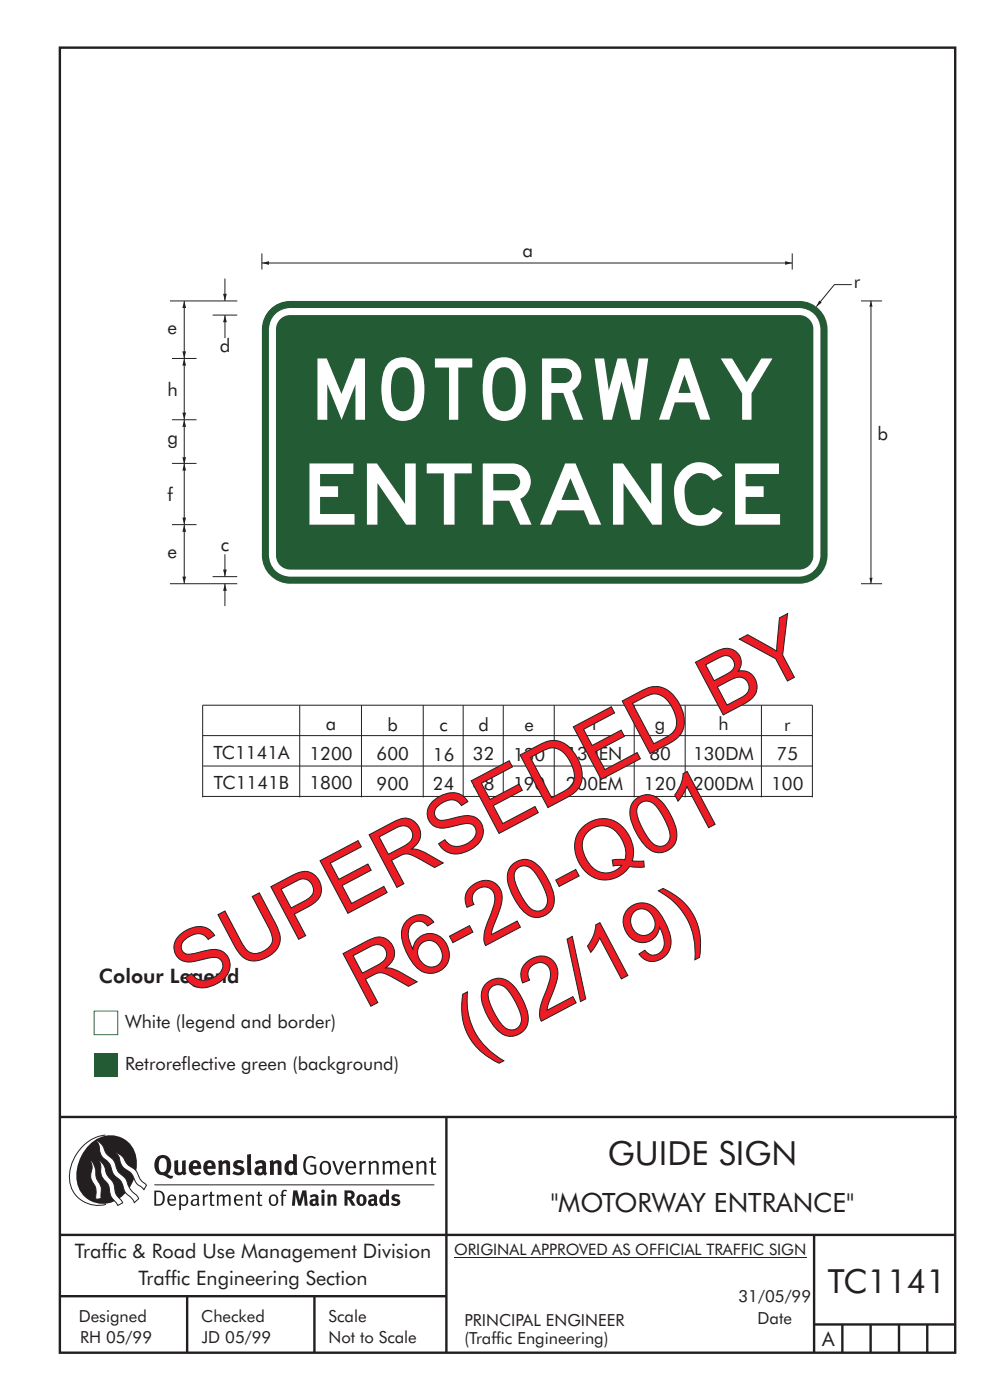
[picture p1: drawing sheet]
<svg xmlns="http://www.w3.org/2000/svg" width="210mm" height="297mm" viewBox="0 0 210 297" stroke-linecap="round" stroke-linejoin="round" font-family="sans-serif">
<path d="M43 156.1h129.3M43 149.6h129.3M43 169h129.3M43.1 162.5h129.2M96.3 266.7h74.7" fill="none" stroke="#231f20" stroke-width=".21"/>
<g fill="none" stroke="#231f20" stroke-width=".51">
<path d="M12.7 10.1h189.9v276.9h-189.9zM12.7 237h190.3M94.7 236.9v50.1M12.7 262h190M12.7 275h82M39.7 275v12M66.7 275v12M172.7 262v25M172.7 281h30M178.7 281v6M184.7 281v6M190.7 281v6"/>
<path d="M196.7 281v6"/>
</g>
<path d="M20 223.5h5v5h-5z" fill-rule="evenodd" fill="#235b35"/>
<path d="M20 214.5h5v5h-5z" fill-rule="evenodd" fill="#fff" stroke="#00a650" stroke-width=".21"/>
<path d="M184.8 63.8v60" fill="none" stroke="#231f20" stroke-width=".21"/>
<g fill="#231f20">
<path d="M184.8 63.8l.3 1.3h-.7z"/>
<path d="M184.4 122.6h.7l-.3 1.2z"/>
</g>
<path d="M180.7 60.4h-3.7l-3.8 4.7" fill="none" stroke="#231f20" stroke-width=".21"/>
<path d="M173.8 63.8l.5 .4-1.1 .9z" fill="#231f20"/>
<path d="M39.1 89v9.5" fill="none" stroke="#231f20" stroke-width=".21"/>
<g fill="#231f20">
<path d="M39.1 89l.4 1.6h-.8z"/>
<path d="M38.7 97h.8l-.4 1.5z"/>
</g>
<path d="M39.1 98.3v13" fill="none" stroke="#231f20" stroke-width=".21"/>
<g fill="#231f20">
<path d="M39.1 98.3l.4 1.5h-.8z"/>
<path d="M38.7 109.8h.8l-.4 1.5z"/>
</g>
<path d="M39.1 76.1v13" fill="none" stroke="#231f20" stroke-width=".21"/>
<g fill="#231f20">
<path d="M39.1 76.1l.4 1.5h-.8z"/>
<path d="M38.7 87.5h.8l-.4 1.6z"/>
</g>
<path d="M39.1 111.3v12.5" fill="none" stroke="#231f20" stroke-width=".21"/>
<g fill="#231f20">
<path d="M39.1 111.3l.4 1.5h-.8z"/>
<path d="M38.7 122.3h.8l-.4 1.5z"/>
</g>
<path d="M39.1 63.8v12.3" fill="none" stroke="#231f20" stroke-width=".21"/>
<g fill="#231f20">
<path d="M39.1 63.8l.4 1.6h-.8z"/>
<path d="M38.7 74.5h.8l-.4 1.6z"/>
</g>
<path d="M55.6 55.8h112.5" fill="none" stroke="#231f20" stroke-width=".21"/>
<g fill="#231f20">
<path d="M55.6 55.8l1.5-.4v.8z"/>
<path d="M166.5 55.4l1.6 .4-1.6 .4z"/>
</g>
<path d="M47.7 66.9v4.8" fill="none" stroke="#231f20" stroke-width=".21"/>
<path d="M47.7 66.9l.4 1.5h-.8z" fill="#231f20"/>
<path d="M36.5 76.1h5.2M45.1 66.9h5.2M36.5 89.1h5.2M36.5 98.3h5.2M36.5 111.3h5.2M47.7 117.6v4.7M36 123.8h14.3M45.1 122.3h5.2" fill="none" stroke="#231f20" stroke-width=".21"/>
<path d="M47.3 120.8h.8l-.4 1.5z" fill="#231f20"/>
<path d="M47.7 123.8v4.8" fill="none" stroke="#231f20" stroke-width=".21"/>
<path d="M47.7 123.8l.4 1.6h-.8z" fill="#231f20"/>
<path d="M47.7 59.1v4.7" fill="none" stroke="#231f20" stroke-width=".21"/>
<path d="M47.3 62.3h.8l-.4 1.5z" fill="#231f20"/>
<path d="M55.6 53.8v3.4M168.1 53.8v3.4M36 63.9h14.3M182.6 63.9h4.5M182.6 123.8h4.5" fill="none" stroke="#231f20" stroke-width=".21"/>
<path d="M57.3 65.6a6 6 0 0 1 4.2-1.8h108a6 6 0 0 1 6 6v48.1a6 6 0 0 1-6 5.9h-108a6 6 0 0 1-5.9-5.9v-48.1a6 6 0 0 1 1.7-4.2z" fill-rule="evenodd" fill="#235b35"/>
<path d="M58.1 66.9a4.6 4.6 0 0 1 3.5-1.6h107.9a4.5 4.5 0 0 1 4.5 4.6v47.9a4.5 4.5 0 0 1-4.5 4.5h-107.9a4.5 4.5 0 0 1-4.5-4.5v-47.9a4.9 4.9 0 0 1 1-3z" fill-rule="evenodd" fill="#fff"/>
<path d="M59.2 68a3 3 0 0 1 2.3-1.2h108a3 3 0 0 1 3 3v48.1a3 3 0 0 1-3 2.9h-108a3 3 0 0 1-2.9-2.9v-48.1v-.6z" fill-rule="evenodd" fill="#235b35"/>
<g fill="#fff">
<path d="M67.4 76.1h1.9l3.1 7.5 2.9-7.5h2.1v13h-2v-7.6l-2.9 7.6-3.1-7.6v7.6h-2z"/>
<path d="M92.2 76.1h8v1.9h-3v11.1h-2v-11.1h-3z"/>
<path d="M126.1 76.1h2.1l1 6.8 1.8-6.8h1.8l1.7 6.8 1-6.8h2l-1.8 13h-1.8l-2.1-8.2-2 8.2h-1.8z"/>
<path d="M152.9 76.1h2.4l3.1 5 3.1-5h2.4l-4.5 7.4v5.6h-2v-5.6z"/>
<path d="M65.6 98.3h9.4v2.3h-7.1v2.6h3.8v2.2h-3.8v3.7h7.3v2.2h-9.6z"/>
<path d="M77.8 98.3h2.2l5.9 8.6v-8.6h2.3v13h-2l-6.1-8.8v8.8h-2.3z"/>
<path d="M90.5 98.3h9.6v2.1h-3.7v10.9h-2.2v-10.9h-3.7z"/>
<path d="M130 98.3h2.2l5.9 8.6v-8.6h2.3v13h-2l-6.1-8.8v8.8h-2.3z"/>
<path d="M145.1 99.4a5.3 5.3 0 0 1 7.8 1.1l.4 .4-2 1.1a3.3 3.3 0 0 0-3.6-1.5 3.3 3.3 0 0 0-2.5 3 7.3 7.3 0 0 0 1.2 5.1 3.2 3.2 0 0 0 4.9-.9l2 1a5.4 5.4 0 0 1-6 2.7 5.4 5.4 0 0 1-4.2-5 7.1 7.1 0 0 1 2-7z"/>
<path d="M155.9 98.3h9.3v2.3h-7v2.6h3.8v2.2h-3.8v3.7h7.3v2.2h-9.6z"/>
<path d="M82.6 76.9a7.8 7.8 0 0 0-1.7 5.6 7.1 7.1 0 0 0 2.2 6.1 4.3 4.3 0 0 0 6.6-3.1 10.4 10.4 0 0 0-1.2-8.3 4.1 4.1 0 0 0-5.9-.3zM83.9 78.6a2.17 2.17 0 0 1 2.2-.6 2.17 2.17 0 0 1 1.5 1.7 9.5 9.5 0 0 1-.5 6.8 2.18 2.18 0 0 1-2.3 .7 2.18 2.18 0 0 1-1.5-1.8 8.9 8.9 0 0 1 .6-6.8z"/>
<path d="M104 76.9a7.8 7.8 0 0 0-1.6 5.6 7.1 7.1 0 0 0 2.2 6.1 4.3 4.3 0 0 0 6.6-3.1 10.4 10.4 0 0 0-1.2-8.3 4.1 4.1 0 0 0-6-.3zM105.3 78.6a2.17 2.17 0 0 1 2.3-.6 2.17 2.17 0 0 1 1.5 1.7 9.5 9.5 0 0 1-.5 6.8 2.18 2.18 0 0 1-2.3 .7 2.18 2.18 0 0 1-1.5-1.8 8.9 8.9 0 0 1 .5-6.8z"/>
<path d="M117 78.1h2.7a1.6 1.6 0 0 1 1.7 1.5 1.6 1.6 0 0 1-1.6 1.7h-2.8zM115 76.1v13h2v-5.7h2.5l2.1 5.7h2.1l-2.3-6.2a3.6 3.6 0 0 0 1.8-4 3.6 3.6 0 0 0-3.4-2.8z"/>
<path d="M144.2 76.1h2l4.5 12.9h-2.1l-1.3-3.6h-4.1l-1.2 3.6h-2.2zM145.2 79.5l-1.3 3.8h2.6z"/>
<path d="M102.4 98.3v13h2.2v-5.1h3.4l2.3 5.1h2.5l-2.5-5.5a3.9 3.9 0 0 0 2.2-4.4 3.9 3.9 0 0 0-3.8-3.1zM104.6 100.5h4.1a1.74 1.74 0 0 1 1.6 1.8 1.74 1.74 0 0 1-1.6 1.7h-4.1z"/>
<path d="M119.9 98.3l-5.4 13h2.4l1.3-3h5.6l1.3 3h2.4l-5.4-13zM121 101.4l1.9 4.7h-3.8z"/>
</g>
<path d="M43 149.6v19.6M63.6 149.6v19.6M76.7 149.6v19.6M89.8 149.6v19.6M98.3 149.6v19.6M106.8 149.6v19.6M117.6 149.6v19.6M134.5 149.6v19.6M145.3 149.6v19.6M161.5 149.6v19.6M172.3 149.6v19.6" fill="none" stroke="#231f20" stroke-width=".21"/>
<g fill="#231f20">
<path d="M64.9 245.6a1.61 1.61 0 0 1 2.1 0l-.2 .3a1.17 1.17 0 0 0-1.4-.2 1.17 1.17 0 0 0-.6 1.3 1.42 1.42 0 0 0 1.2 1.9l.7-.2v-1.2h-.8l-.1-.4h1.3v1.8a1.82 1.82 0 0 1-2.2 0 1.82 1.82 0 0 1-.6-2.1l.2-.7z" fill-rule="evenodd"/>
<path d="M68.2 246.5a1.77 1.77 0 0 0 .4 2.7 1.39 1.39 0 0 0 1.4-.5 1.39 1.39 0 0 0 .2-1.5 1.19 1.19 0 0 0-2-.7zM68.5 246.8a.83 .83 0 0 1 1 .1 .83 .83 0 0 1 .2 .9 .75 .75 0 0 1-.6 1.1 .75 .75 0 0 1-.8-.8v-1z" fill-rule="evenodd"/>
<path d="M70.5 246.4l.4-.1 .8 2.4 .8-2.3h.5l-1.1 2.8h-.4z" fill-rule="evenodd"/>
<path d="M73.6 246.7a1.74 1.74 0 0 0 .5 2.5h.9l.5-.3-.2-.3a.89 .89 0 0 1-1.1 .2 .89 .89 0 0 1-.4-1h1.7a1.15 1.15 0 0 0-.4-1.3 1.15 1.15 0 0 0-1.5 .2zM74 246.8a.67 .67 0 0 1 .8-.1 .67 .67 0 0 1 .3 .8h-1.3z" fill-rule="evenodd"/>
<path d="M76.2 246.4l.4-.1 .1 .4 .5-.4h.5l-.2 .5a.61 .61 0 0 0-.8 .6v1.8h-.4z" fill-rule="evenodd"/>
<path d="M78.1 246.4l.5-.1 .1 .4a.89 .89 0 0 1 .9-.4 .89 .89 0 0 1 .7 .7v2.2h-.4v-2.2l-.1-.2-.3-.1-.8 .4v2.1h-.4z" fill-rule="evenodd"/>
<path d="M81.1 246.4l.4-.1 .1 .4a.83 .83 0 0 1 .8-.4 .83 .83 0 0 1 .7 .5 .86 .86 0 0 1 .9-.5 .86 .86 0 0 1 .7 .7v2.2h-.4l-.1-2.3a.5 .5 0 0 0-.8 0l-.2 .2v2.1h-.5v-2.2l-.4-.3-.7 .4v2.1h-.4z" fill-rule="evenodd"/>
<path d="M85.7 246.7a1.74 1.74 0 0 0 .5 2.5h.9l.5-.3-.2-.3a.89 .89 0 0 1-1.1 .2 .89 .89 0 0 1-.4-1h1.7a1.15 1.15 0 0 0-.5-1.3 1.15 1.15 0 0 0-1.4 .2zM86 246.8a.67 .67 0 0 1 .9-.1 .67 .67 0 0 1 .3 .8h-1.3z" fill-rule="evenodd"/>
<path d="M88.3 246.4l.4-.1 .1 .4a.89 .89 0 0 1 .9-.4 .89 .89 0 0 1 .8 .7v2.2h-.5v-2.2l-.1-.2-.3-.1-.8 .4v2.1h-.4z" fill-rule="evenodd"/>
<path d="M91.5 245.6l.4-.1v.9h.7l-.2 .3h-.5v2.1l.1 .1h.5l.1 .3a.71 .71 0 0 1-1.2-.6v-1.9h-.3v-.3h.3z" fill-rule="evenodd"/>
<path d="M37 246.3l.8-.2v2a.46 .46 0 0 0 .2 .6 .46 .46 0 0 0 .6-.2v-2.2l.8-.2v2.4l.2 .5-.6 .4-.2-.3a1.03 1.03 0 0 1-1.2 .2 1.03 1.03 0 0 1-.6-1.1z" fill-rule="evenodd"/>
<path d="M40.4 246.6a1.64 1.64 0 0 0 0 2.2 1.64 1.64 0 0 0 2.3 .1l-.4-.4a.78 .78 0 0 1-.9 .3 .78 .78 0 0 1-.5-.8h1.8a1.37 1.37 0 0 0-.6-1.7 1.37 1.37 0 0 0-1.7 .3zM41.1 246.9a.48 .48 0 0 1 .6-.1 .48 .48 0 0 1 .2 .6h-1z" fill-rule="evenodd"/>
<path d="M43.5 246.6a1.65 1.65 0 0 0-.2 1.9 1.65 1.65 0 0 0 1.9 .8l.5-.4-.3-.4a.78 .78 0 0 1-.9 .3 .78 .78 0 0 1-.5-.8h1.8a1.37 1.37 0 0 0-.6-1.7 1.37 1.37 0 0 0-1.7 .3zM44.1 246.9a.48 .48 0 0 1 .6-.1 .48 .48 0 0 1 .2 .6h-.9z" fill-rule="evenodd"/>
<path d="M46.3 246.3l.7-.2 .1 .4a.95 .95 0 0 1 1-.3 .95 .95 0 0 1 .7 .8v2.3h-.8v-2.3l-.3-.2-.5 .3v2.2h-.8z" fill-rule="evenodd"/>
<path d="M49.7 246.5a1.73 1.73 0 0 1 2-.1l-.2 .5-.6-.2a.42 .42 0 0 0-.6 .3l.2 .3a1.23 1.23 0 0 1 1.4 1 1.47 1.47 0 0 1-2.3 .9l-.3-.2 .3-.6 .7 .3a.47 .47 0 0 0 .7-.3 .87 .87 0 0 0-1-.5l-.4-.2-.1-.4z" fill-rule="evenodd"/>
<path d="M54.1 246.6l.3 .5 .3-.1a.62 .62 0 0 1 .9 0l.1 .4a1.21 1.21 0 0 0-1.4 .3 1.21 1.21 0 0 0-.1 1.3 1.19 1.19 0 0 0 1.6 .1l.5 .3 .4-.5-.3-.3v-1.4a.96 .96 0 0 0-1.3-1zM55 248l.6-.1v.7a.43 .43 0 0 1-.6 .1 .43 .43 0 0 1 0-.7z" fill-rule="evenodd"/>
<path d="M57.2 246.3l.7-.2 .1 .4a.95 .95 0 0 1 1-.3 .95 .95 0 0 1 .7 .8v2.3h-.8v-2.3l-.2-.2-.6 .3v2.2h-.8z" fill-rule="evenodd"/>
<path d="M62.2 244.8v1.5a1.29 1.29 0 0 0-1.4 .2 1.29 1.29 0 0 0-.5 1.3 1.24 1.24 0 0 0 .6 1.3 1.24 1.24 0 0 0 1.4 0l.1 .2h.7l-.1-4.3zM61.5 246.9l.4-.1 .3 .2v1.5l-.3 .1a.48 .48 0 0 1-.6-.4 1.52 1.52 0 0 1 .2-1.3z" fill-rule="evenodd"/>
<path d="M52.4 245l.8-.2 .2 4.5h-.8l-.1-.2z" fill-rule="evenodd"/>
</g>
<path d="M22.4 240.8a9 9 0 0 0-7.4 10.9 6.2 6.2 0 0 0 7.5 3.8M32.7 251.4h59.4" fill="none" stroke="#231f20" stroke-width=".21"/>
<path d="M19.1 242.7a5.7 5.7 0 0 1 6.5-1.4 5.7 5.7 0 0 1 3.4 5.7 8.6 8.6 0 0 1-6.2 8.3 5.7 5.7 0 0 1-6.5-7 9.9 9.9 0 0 1 2.8-5.6z" fill-rule="evenodd" fill="#231f20"/>
<path d="M24.5 244.5a3.1 3.1 0 0 1 2.3 2.2l.7 .7a3.2 3.2 0 0 1 2 2.4l.4 .6 1.2 1.1-.6 .9-.2-.3a3.5 3.5 0 0 1-1.9-2.1 3.8 3.8 0 0 0-2.1-2.2 3.5 3.5 0 0 1-1-2.2zM20.4 241.9a3.4 3.4 0 0 1 1.9 2.5l.7 .8a3.3 3.3 0 0 1 1.7 2.6 4.4 4.4 0 0 0 1.7 2l.3 .3a6.1 6.1 0 0 0 2.5 3.7l.2 .5-.9 .9a6.1 6.1 0 0 0-1.9-2.2l-.4-.8a3.6 3.6 0 0 0-1.9-2.8l-.6-1a3.6 3.6 0 0 0-1.9-2.8 3.7 3.7 0 0 1-.8-2.4zM21 246.1a3.4 3.4 0 0 1 1.5 2.7l.6 1a3.8 3.8 0 0 1 1.4 3.1l.3 .7 1.2 1.6-1 .6-.5-.8a3.2 3.2 0 0 1-1.3-2.8 4.3 4.3 0 0 0-1.4-2.2 4.7 4.7 0 0 1-.5-2.9zM19.2 246.1a5.1 5.1 0 0 1 1.2 3.7l.3 .7a3.1 3.1 0 0 1 .7 3l.1 .8-1.1 .2-.1-.8a3.5 3.5 0 0 0-.9-3.3 3.6 3.6 0 0 1 .1-2.5z" fill-rule="evenodd" fill="#fff" stroke="#231f20" stroke-width=".21"/>
<g fill="#231f20">
<path d="M33.4 245.5a2.51 2.51 0 0 0 .4 3.7l.8 .1a2.78 2.78 0 0 0 2 .7l.2-.6h-.6l-.7-.3a2.56 2.56 0 0 0 0-3.8 1.83 1.83 0 0 0-2.1 .2zM34 245.9a.87 .87 0 0 1 1 0 .87 .87 0 0 1 .4 .9v.4a1.17 1.17 0 0 1-.9 1.5l-.3-.1a2.38 2.38 0 0 1-.2-2.7z" fill-rule="evenodd"/>
<path d="M33.1 252.9v2.6a1.12 1.12 0 0 0 1.2-.3 1.12 1.12 0 0 0 .2-1.2l-.1-.5-.3-.4zM32.7 252.6h1.1a1.67 1.67 0 0 1 1.2 1.6 1.67 1.67 0 0 1-1.3 1.6h-1zM36.1 253.9l-.2 .5h1.1a.55 .55 0 0 0-.3-.6 .55 .55 0 0 0-.6 .1zM35.8 253.7a.95 .95 0 0 1 1.2-.1 .95 .95 0 0 1 .4 1.1h-1.5a.72 .72 0 0 0 .4 .8 .72 .72 0 0 0 .9-.2l.1 .3a1.15 1.15 0 0 1-1.5 0 1.15 1.15 0 0 1-.2-1.5zM38.4 254.1v1.2a.7 .7 0 0 0 .9 .1 .7 .7 0 0 0 .2-.9 .61 .61 0 0 0-.4-.7 .61 .61 0 0 0-.7 .3zM38 253.5l.3-.1 .1 .4a.95 .95 0 0 1 1.2-.2 .95 .95 0 0 1 .3 1.2 .92 .92 0 0 1-.5 .9 .92 .92 0 0 1-1-.1v1.1l-.4 .1zM40.9 254.8a.5 .5 0 0 0 .2 .8 .5 .5 0 0 0 .7-.4v-.6zM40.5 253.7a1 1 0 0 1 1.7 .3v1.4l.2 .2-.2 .3-.3-.3a.78 .78 0 0 1-1.4-.1 .78 .78 0 0 1 .8-1.1h.5a.58 .58 0 0 0-.3-.7 .58 .58 0 0 0-.7 .2zM43 253.5l.3-.1 .1 .4 .3-.3 .5-.1-.2 .4a.52 .52 0 0 0-.6 .5v1.5h-.4zM44.6 252.9l.4-.1-.1 .7h.6l-.1 .3h-.5v1.5a.35 .35 0 0 0 .6 .3v.2a.57 .57 0 0 1-.6 .1 .57 .57 0 0 1-.3-.5v-1.6h-.3v-.3h.3zM45.9 253.5l.4-.1 .1 .4 .2-.2a.64 .64 0 0 1 1 .2 .7 .7 0 0 1 .8-.4 .7 .7 0 0 1 .5 .6v1.8h-.3v-1.7l-.3-.4-.7 .4v1.7h-.3v-1.6a.38 .38 0 0 0-.3-.5 .38 .38 0 0 0-.5 .2l-.1 .2v1.7h-.4zM50.2 253.9l-.2 .5h1.1a.55 .55 0 0 0-.2-.6 .55 .55 0 0 0-.7 .1zM49.9 253.7a.95 .95 0 0 1 1.2-.1 .95 .95 0 0 1 .4 1.1h-1.5a.72 .72 0 0 0 .4 .8 .72 .72 0 0 0 .9-.2l.1 .3a1.15 1.15 0 0 1-1.5 0 1.15 1.15 0 0 1-.2-1.5zM52.1 253.5l.3-.1 .1 .4a.72 .72 0 0 1 .8-.4 .72 .72 0 0 1 .6 .6v1.8h-.4v-1.6a.45 .45 0 0 0-.3-.5 .45 .45 0 0 0-.5 .2l-.2 .2v1.7h-.3zM54.7 252.9l.4-.1v.7h.6l-.1 .3h-.5v1.5a.35 .35 0 0 0 .5 .3v.2a.57 .57 0 0 1-.6 .1 .57 .57 0 0 1-.3-.5v-1.6h-.3v-.3h.3zM57.6 253.9l-.2 .7a.65 .65 0 0 0 .3 .8 .65 .65 0 0 0 .8-.2l.1-.1a.93 .93 0 0 0-.7-1.4zM57.3 253.7a1.12 1.12 0 0 1 1.4 0 1.12 1.12 0 0 1 .3 1.5 1.01 1.01 0 0 1-1.3 .6 1.01 1.01 0 0 1-.7-1.2zM59.9 252.6l.5-.2 .5 .2-.1 .2-.4-.1-.3 .2v.6h.6l-.1 .3h-.5v2h-.4v-2h-.2v-.3h.2zM62.2 252.6l-.3 3.2h.7l.1-2.3 .6 2.3h.6l.6-2.3 .1 2.3h.7l-.3-3.2h-.9l-.5 2.1-.5-2.1zM65.7 253.7l.3 .4a.51 .51 0 0 1 .5-.3 .51 .51 0 0 1 .4 .4v.1a.88 .88 0 0 0-1.1 .4 .88 .88 0 0 0 .2 1.1 .9 .9 0 0 0 1.1-.2l.3 .3 .4-.4-.2-.2v-1.1a.87 .87 0 0 0-.5-.8 .87 .87 0 0 0-1 .1zM66.4 254.8h.5v.5l-.1 .1h-.3l-.2-.1zM68.2 253.5v2.3h.6v-2.4zM68.1 252.8a.4 .4 0 0 0 .8 0 .4 .4 0 0 0-.8 0zM69.4 253.5l.1 2.3h.6v-1.7a.33 .33 0 0 1 .4-.2 .33 .33 0 0 1 .3 .4v1.5h.6v-1.7a.75 .75 0 0 0-.6-.7 .75 .75 0 0 0-.8 .3v-.3zM73.1 252.6v3.2h.6v-1.3l.3 .2 .7 1.1h.7l-.9-1.4a.94 .94 0 0 0 .7-1 .94 .94 0 0 0-.9-.8zM73.7 253.1a.51 .51 0 0 1 .8 .1 .51 .51 0 0 1-.2 .7l-.6 .1zM75.9 253.7a1.19 1.19 0 0 0-.1 1.7 1.19 1.19 0 0 0 1.8 0 1.19 1.19 0 0 0-.1-1.6 1.19 1.19 0 0 0-1.6-.1zM76.5 253.9l.2-.1a.99 .99 0 0 1 0 1.6 1.06 1.06 0 0 1-.2-1.5zM78.1 253.7l.3 .4a.51 .51 0 0 1 .5-.3 .51 .51 0 0 1 .5 .4v.1a.88 .88 0 0 0-1.2 .4 .88 .88 0 0 0 .2 1.1 .9 .9 0 0 0 1.1-.2l.3 .3 .4-.4-.2-.2v-1.1a.87 .87 0 0 0-.5-.8 .87 .87 0 0 0-1 .1zM78.9 254.8h.4v.5l-.1 .1h-.3l-.1-.1zM81.9 252.3v1.2a1.2 1.2 0 0 0-1.4 .6 1.2 1.2 0 0 0 .2 1.4l.5 .3 .8-.1v.1h.6l-.1-3.4zM81.4 253.9l.5 .1-.1 1.2a.46 .46 0 0 1-.5 0 .46 .46 0 0 1-.1-.5zM83.3 253.6a.79 .79 0 0 0-.1 .9 .79 .79 0 0 0 .9 .4 .33 .33 0 0 1 0 .5 .33 .33 0 0 1-.5 0l-.4-.3-.3 .5a1.15 1.15 0 0 0 1.2 .3 1.15 1.15 0 0 0 .8-1 1.49 1.49 0 0 0-1.2-.8 .4 .4 0 0 1 .3-.3 .4 .4 0 0 1 .4 .1l.2 .1 .2-.4a1.47 1.47 0 0 0-1.5 0z" fill-rule="evenodd"/>
</g>
<g font-size="17.6" fill="#ed1c24">
<text x="40.5" y="211.4" transform="rotate(-28 40.5 211.4)">SUPERSEDED BY</text>
<text x="77.4" y="214.1" transform="rotate(-28 77.4 214.1)">R6-20-Q01</text>
<text x="100.5" y="224.2" transform="rotate(-28 100.5 224.2)">(02/19)</text>
</g>
<g font-size="7.1" fill="#231f20">
<text x="128.9" y="247.2">GUIDE SIGN</text>
<text x="175.6" y="274.3">TC1141</text>
</g>
<text font-size="5.6" fill="#231f20" x="116.8" y="257.2">&quot;MOTORWAY ENTRANCE&quot;</text>
<g font-size="4.2" fill="#231f20">
<text x="21" y="208.5">Colour Legend</text>
<text x="15.9" y="267">Traffic &amp; Road Use Management Division</text>
<text x="29.4" y="272.6">Traffic Engineering Section</text>
<text x="174.4" y="285.6">A</text>
</g>
<g font-size="4" fill="#231f20">
<text x="110.8" y="54.4">a</text>
<text x="181.1" y="61.1">r</text>
<text x="35.6" y="70.8">e</text>
<text x="46.6" y="74.7">d</text>
<text x="35.6" y="84.1">h</text>
<text x="35.6" y="94.3">g</text>
<text x="186.2" y="93.4">b</text>
<text x="35.6" y="106.3">f</text>
<text x="35.6" y="118.5">e</text>
<text x="46.9" y="116.9">c</text>
</g>
<g font-size="3.9" fill="#231f20">
<text x="69.1" y="154.9">a</text>
<text x="82.2" y="155">b</text>
<text x="93.3" y="155.1">c</text>
<text x="101.5" y="155">d</text>
<text x="111.3" y="155.1">e</text>
<text x="125.5" y="155">f</text>
<text x="138.9" y="155">g</text>
<text x="152.4" y="155">h</text>
<text x="166.3" y="155">r</text>
<text x="45.3" y="161.1">TC1141A</text>
<text x="65.6" y="161.2">1200</text>
<text x="79.9" y="161.3">600</text>
<text x="91.8" y="161.4">16</text>
<text x="100.3" y="161.3">32</text>
<text x="108.8" y="161.4">130</text>
<text x="120.2" y="161.2">130EN</text>
<text x="137.7" y="161.2">80</text>
<text x="147" y="161.2">130DM</text>
<text x="164.7" y="161.3">75</text>
<text x="45.4" y="167.4">TC1141B</text>
<text x="65.6" y="167.5">1800</text>
<text x="79.9" y="167.6">900</text>
<text x="91.8" y="167.6">24</text>
<text x="100.3" y="167.6">48</text>
<text x="108.8" y="167.6">190</text>
<text x="120" y="167.5">200EM</text>
<text x="136.6" y="167.5">120</text>
<text x="147" y="167.5">200DM</text>
<text x="163.6" y="167.6">100</text>
<text x="26.5" y="218.1">White (legend and border)</text>
<text x="26.5" y="227.1">Retroreflective green (background)</text>
</g>
<g font-size="3.5" fill="#231f20">
<text x="16.7" y="280.4">Designed</text>
<text x="42.7" y="280.4">Checked</text>
<text x="69.7" y="280.4">Scale</text>
<text x="98.5" y="281.4">PRINCIPAL ENGINEER</text>
<text x="156.7" y="276.3">31/05/99</text>
<text x="160.7" y="281">Date</text>
<text x="17" y="284.8">RH 05/99</text>
<text x="42.8" y="284.8">JD 05/99</text>
<text x="69.7" y="285">Not to Scale</text>
<text x="98.5" y="285.1">(Traffic Engineering)</text>
</g>
<text font-size="3.4" fill="#231f20" x="96.3" y="266.3">ORIGINAL APPROVED AS OFFICIAL TRAFFIC SIGN</text>
</svg>
